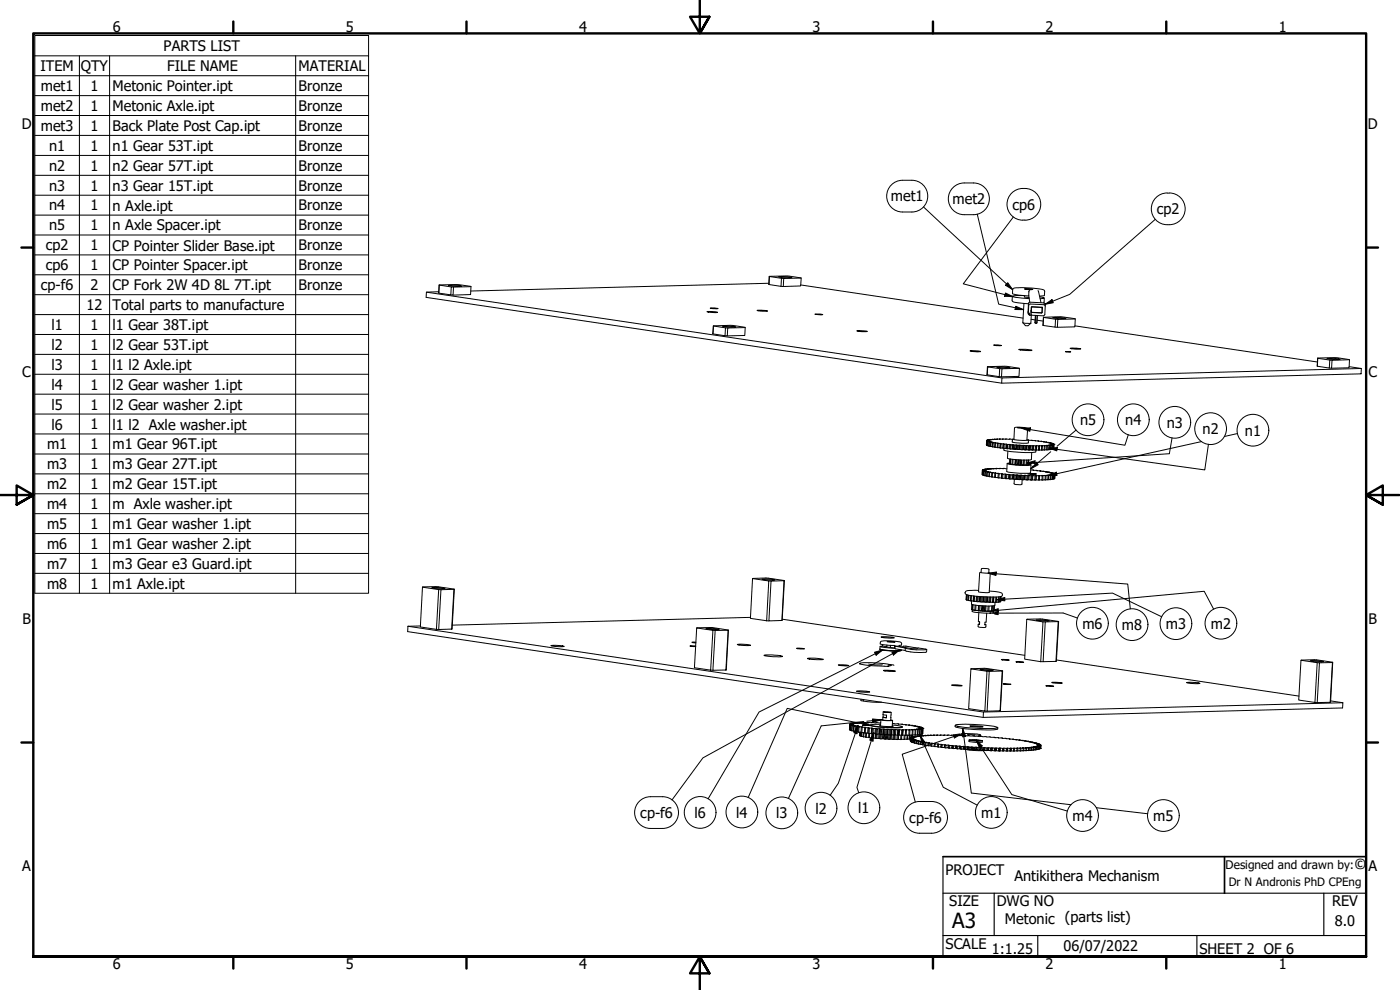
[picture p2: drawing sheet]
<svg xmlns="http://www.w3.org/2000/svg" width="420mm" height="297mm" viewBox="0 0 420 297" stroke-linecap="round" stroke-linejoin="round" font-family="sans-serif">
<!-- layer: Visible (ANSI) -->
<g fill="none" stroke="#000" stroke-width=".3">
<path d="M128 87.7l172.7 25.7M131.7 87.5l-3.7 .2-.1 1.5 172.7 25.8M131.8 85.5h.1M134.6 85.6h2.8l1.2 .3h-2.9zM135.4 86.1l-3.6-.6-.1 2.5 .1-2.5a27.4 27.4 0 0 1 9.6 .5l-.2 2.4-5.2 .1M136.1 86.1h-.7l-.1 2.4-3.6-.5M141.4 86l-5.3 .1-.1 2.4h-.7M212.2 93.5l3.1 .2-.9 .1zM213.1 92.4l2.4 .2zM214.1 97.8h.1M216.9 97.9h2l2 .2-2.1 .1zM217.7 98.4l-3.6-.6-.1 2.4 .1-2.4a25.1 25.1 0 0 1 9.5 .5l-.1 2.4-5.2 .1"/>
<path d="M218.4 98.4h-.7l-.1 2.3-3.6-.5M223.6 98.3l-5.2 .1-.1 2.4-.7-.1M227.2 93.1l3.2 .2-1.6 .1zM230.8 85l-89.5 2.3M230.8 82.9l.1 .1M233.6 83h2.9l1.2 .3h-2.9zM234.5 83.5l-3.6-.5-.1 2.4v-2.5a27.8 27.8 0 0 1 9.7 .5l-.2 2.4-5.2 .2M235.2 83.6l-.7-.1-.1 2.4-3.6-.5M240.3 85.5l66.7 9.9M240.5 83.4l-5.3 .2-.1 2.4-.7-.1M244.6 94.3l2.3 .1zM257.1 99.3l3.2 .1-1.6 .1z"/>
<path d="M303.8 88.9v1.4a7.7 7.7 0 0 0 4 .8h.9M307 96.8l.8 .9h.7l.9-.7M307.2 88.7l-3.4 .2 1 .3 4.1 .4M307.3 91l-.3 5.8 2.4 .2M307.4 88.7l.1 .4 1.3 .2M307.6 86.7l2.3 .2zM308.7 88.8l-4.7-.6v-1.5a13.5 13.5 0 0 1 6.5-.2l2.4 .4 .6 .3-.1 1.4-1.4 .2M308.7 88.6h.1M308.7 88.6l.3 2.1M309 87.2l-.2 .2-.1 1.2M309 94.5l-.1-.4 .3-.2 .3 .3-.1 .3M309 94.5h.4"/>
<path d="M309.1 94.6l-.5-.5 .3-2.8 4.7 .3v2.8l-.2 .2h-4M309.1 90.7l-.4 .3-.1 3.2M309.1 90.7l4.1 .2M309.5 93.2h.1M309.5 95.8l1.1 .2M309.5 93.1v.4M309.5 94.6l-.1 2.4M309.5 92.1l3.3 .1-.1 1.7-3.2-.2zM309.6 92.1l3.1 .2v1.4l-.2 .1-2.8-.1-.2-.2zM310.7 94.6l-.1 2.2 .2 .2M310.8 97h.3M310.8 94.6v2.4"/>
<path d="M311.2 96.1l1.9 .2M311.3 94.6l-.2 2.4zM311.5 87.2l.9 3.6M312 89.1l1.4 .3-1.2 .2M312.7 92.2l.1 .2M312.8 92.2v.1M313.1 95.2h.1M313.2 90.9l.3 .1 .2 .8M313.4 89.4l-.2 1.5M315.9 95.3l1.3-.1 2.7 .3-2.1 .1zM316.8 95.8l-3.6-.6-.1 2.4v-2.4a27.4 27.4 0 0 1 9.6 .5l-.1 2.4-5.3 .1M317.5 95.8h-.7l-.1 2.4-3.6-.6"/>
<path d="M322.6 97.8l72.8 10.8M322.7 95.7l-5.2 .1-.2 2.4h-.6M291.1 105.3l3.2 .1-.9 .2zM296.3 110l.1 .1M298.2 103.5l2.4 .2zM299.1 110.1h2.1l1.9 .3h-2.8zM300 110.6l-3.6-.5-.1 2.4v-2.5a27.8 27.8 0 0 1 9.6 .5l-.1 2.4-5.2 .2M300.7 110.6h-.7l-.1 2.4-3.6-.5M300.7 113.4l107.9-2.8-.1 1.6-107.9 2.8zM305.7 104.9l2.1-.1 1.9 .3h-2.1zM305.9 110.5l-5.2 .1-.1 2.5-.7-.1M319.7 105.5l1.7 .1z"/>
<path d="M321.1 104.5l3.3 .2-1.6 .1zM395.4 107.4l.1 .1M398.2 107.6l2.1-.1 1.9 .3-1.3 .1zM399.1 108l-3.6-.5-.1 2.4v-2.5a27.4 27.4 0 0 1 9.6 .5l-.1 2.4-5.3 .2M399.8 108.1l-.7-.1-.2 2.4-3.5-.5M404.9 110l3.7 .6M405 107.9l-5.2 .2-.2 2.4-.7-.1M296 133.5h.1M296.1 133.5h.1M296.1 132.2v.1M296.2 133.6l.1-1.2h.7h-.5l-.1 1.3M296.2 132.2h.6h-.7"/>
<path d="M296.2 133.6l.2 .1M296.2 132.1h.1M296.2 132.1h.8h-.6M296.2 132.4h.1M296.4 133.7l.1 .1M296.4 132h.1M296.5 132.4v.1M296.5 133.8h.3M296.8 132.2h.1M296.8 132.2h-.7l-.1 1.3M296.8 132.4h.1M296.8 132.3h-.7v1.2"/>
<path d="M296.8 132.4h-.6v1.2M296.8 132.6h.1M296.9 133.9v-1.3h.7l-.3 .1-.1 1.3h.2M296.9 133.9h.4M297.2 131.9h.4l-1.1 .1M297.3 132.6h-.5l.1 1.3M297.3 132.5h-.8v1.3M297.3 132.7h.1M297.4 134h.4M297.9 132.8h.2M298 134.1h.5M298.2 132.8h-.3l-.1 1.3h.2"/>
<path d="M298.2 132.7h-.8v1.3M298.4 131.8l.3 .1h-1.5M298.4 131.8h1h-.2M298.6 132.9l.1 .1M298.7 134.2h.6M298.7 132.9h.2h-.3l-.1 1.3h.2M298.7 132.8h-.6l-.1 1.3M299.2 131.7l.8 .1M299.3 133h.3M299.4 133h.2M299.4 133h-.7v1.2M299.5 134.3l.6 .1 .1-1.4 .2 .1h-.2l-.1 1.3"/>
<path d="M299.6 133h-.3v1.3h.2M300 131.8h.2zM300 131.7h1.9M300.1 134.4h.1M300.1 134.4h.3M300.2 133h-.6l-.1 1.3M300.2 133.1l.2 .1M300.4 134.4h.5l.1-1.2h.2l-.1 1.3h.2M300.9 134.4h.2M301 133.2h-.6v1.2M301.2 133.3h.2M301.3 134.5v.5a29 29 0 0 0 9.6 .6v-.5"/>
<path d="M301.9 131.7l2.2 .1M301.9 134.5l.1 .1M301.9 131.7v.1M301.9 133.3h-.5l-.1 1.2M302 134.6h.3M302.1 133.3l-.1 1.3M302.1 133.3l.3 .1M302.2 133.3h-.3v1.2h-.6M302.2 133.3l-.2 1.3M302.3 139.1l-.2 2.4 4.1 .5 3.1-.2 .1-2.3M302.5 135.4l-.2 2.1 4.1 .5 3.1-.1 .1-2.1M302.9 133.3l-.5 .1-.1 1.2"/>
<path d="M302.9 131.8h.1M303 138.9l-.7 .2a18.1 18.1 0 0 0 7.1 .3l-.7-.2M303 139.1l.1-1.4v1.4M303 139.1h.1M303.1 133.4v1.2M303.1 134.7h.3M303.1 133.4l-.2-.1-.1 1.3M303.1 133.4h.1M303.2 133.4l-.1 1.3-.8-.1M303.2 133.4l.2 .1M303.2 137.7l.1 1.5M303.3 139.2l.4 .1"/>
<path d="M303.4 137.8l-.1 1.4M303.8 134.7h.3v-1.3h-.2l-.1 1.3h-.4M303.8 137.8l-.1 1.5h.3M303.9 133.4l-.5 .1v1.2M304 137.9v1.4h.6M304.1 133.4v1.3M304.2 134.8h.3M304.2 133.5h.3M304.3 131.8l-.5 .2v.6l2.8 .4 2-.1 .1-.7-.5-.2M304.5 128.3l.7-.1a4.8 4.8 0 0 1 3.2 .4l-.2 3.5h-2.7l-1.2-.2zM304.7 137.9v1.5M304.7 139.4l.3 .1"/>
<path d="M304.8 137.9l-.1 1.5zM304.8 134.8h.3v-1.3h-.2l-.1 1.3h-.3M304.9 133.5h-.4v1.3M305.1 138l-.1 1.5 .4-.1M305.1 133.5l.3 .1-.1 1.3-.2-.1M305.3 128.3l2.3 .1zM305.3 134.9h.3M305.4 133.6h.2M305.5 138l-.1 1.4h.2l.1-1.4M305.9 134.8l.2 .1 .1-1.3-.3-.1v1.3l-.3 .1M305.9 139.5h.3M305.9 138v1.5l-.3-.1"/>
<path d="M305.9 133.5l-.3 .1v1.3M306.2 133.6h.3l-.1 1.3h-.3M306.2 138l.1 1.5M306.4 138l-.1 1.5h.2l.1-1.5M306.4 134.9h.3M306.5 133.6l.2 .1M306.9 134.9h.3l.1-1.3h-.3l-.1 1.3h-.2M307 133.6l-.3 .1v1.2M307.1 138l-.1 1.6-.5-.1M307.3 133.6l.3 .1-.1 1.3-.3-.1M307.3 138v1.6h-.3M307.4 138l-.1 1.5"/>
<path d="M307.5 135h.3M307.6 133.7h.2M307.9 134.9h.3l.1-1.2h-.3l-.2 1.3M308 138l-.1 1.6-.6-.1M308 133.7h-.2v1.3M308.2 138l-.1 1.6h-.2M308.3 133.7l.4 .1-.1 1.2-.4-.1M308.4 132h.1M308.4 132l1.4 .1M308.6 138l-.1 1.5h-.4M308.6 135h.3M308.7 138l-.2 1.5"/>
<path d="M308.7 133.8h.2M308.7 138l-.1 1.4M308.9 135h.1M309 133.7h.3l-.1 1.3-.3-.1M309 133.7l-.1 1.3M309.3 133.7l.5 .1-.1 1.2h-.5M309.7 135h.3M309.8 132.1l1 .1M309.8 133.8h.2v1.2M309.8 132.2h.1M310 135h.2v-1.3h-.2l-.1 1.3M310.2 133.7l.6 .1-.1 1.3-.5-.1"/>
<path d="M310.7 135.1h.2M310.8 132.2l1.8 .2M310.8 133.8h.2M310.8 132.2v.1M310.9 135l.2-1.3h-.2v1.4M311.1 133.7l.6 .1v1.3l-.6-.1M311.7 133.8h.3M311.9 135l.1-1.3h-.2l.2 .1-.1 1.3h-.2M312 133.7l.6 .1-.1 1.3-.5-.1M312.6 132.5h-.2h1M312.8 133.8l-.2-.1 .2 .1v1.3h-.3M312.8 133.7l.6 .1v1.2h-.6"/>
<path d="M312.8 133.8h-.2M313.4 132.6h-.3l1.1 .1M313.4 133.8h.2M313.6 134.9l.5 .1 .1-1.3h-.9l.3 .1v1.2h-.2M314.1 133.6l.7 .1-.1 1.2h-.4M314.1 135h.2M314.2 132.7h-.4h1M314.3 133.7l-.3-.1 .3 .1v1.3M314.8 132.8h-.4l.9 .1M314.8 133.7h.2M314.9 134.9h.4v-1.3h-.8l.5 .1-.3 1.2M315 133.5l.5 .1-.2 1.3"/>
<path d="M315 133.5h.8l-.1 1.3h-.3M315.3 133l-.4-.1 1.2 .2M315.5 133.6h-.2M315.8 134.7l.2 .1 .1-1.3h-.8h.5l-.1 1.3M315.8 133.5h.1M316.1 133.2l-.6-.1 .7 .1M316.1 134.6l.1-1.2h-.7l.6 .1-.1 1.3M316.1 133.5h.1M316.2 134.6l.1-1.3h-.7l.7 .1-.1 1.2M316.2 134.6v.1M316.2 133.3l-.6-.1 .7 .1M316.2 133.4h.1"/>
<path d="M316.2 133.2h.1M316.3 133.3h.1M294.8 141.1h.1M294.9 141h.9h-.8M294.9 141.1h.8h-.9v1.3M294.9 142.4v-1.3l.9 .1h-.9v1.3M294.9 141h.1M294.9 141.2l.1 .1M295.2 141.3l.1 .1M295.3 140.8h1.2h-.8M295.3 140.9h.8h-1.1M295.5 142.6h-.3l.1-1.2 1 .1h-.7l.1 1.3"/>
<path d="M295.6 141.5h.1M295.7 141.1h.1M295.8 140.7h1.2h-.6M295.9 141.3h-.7v1.3M295.9 141.3h-.9l-.1 1.2h.2M296.1 142.8h-.4v-1.3h1.1l-.6 .1-.1 1.3h.1M296.2 141.6h.1M296.4 140.7h1.2h-.5M296.8 141.7l.2 .1M297.1 140.6l1.3 .1h-.5M297.2 141.7h.2h-.6v1.3h.2M297.2 141.7l-.9-.1-.1 1.3h.6"/>
<path d="M297.6 141.8h.5h-.5v1.3l.2 .1M297.9 141.8h-.9v1.2h.6M297.9 140.6l1.3 .1-.3-.1M298.6 142h.2M298.7 142l.2-.1-.3 .1-.1 1.2 .2 .1M298.7 141.9h-.8l-.1 1.3h.7M298.7 143.3h.8M298.9 140.5l1.3 .1h-.3M299.6 142l.2 .1-1-.1-.1 1.3M299.8 142.1h-.2l-.1 1.3h.3M299.9 140.5l1.2 .1M300.6 142.1h-.8v1.3h.7"/>
<path d="M300.6 143.4v-1.3h.3l-.2 .1-.1 1.3h.3M300.7 142.2l.3 .1M301.1 140.5l1.1 .2M301.6 142.2l-.6 .1-.1 1.2h.7M301.8 143.6h.3M301.9 142.4l-.3-.2v1.3h.2M301.9 142.4l-.1 1.2M301.9 142.3l-.1 1.3M301.9 142.4h.3M302.7 142.4h.4l-.1 1.3-.3-.1zM302.7 142.4h-.5l-.1 1.2h.6M303 142.4l-.1 1.2"/>
<path d="M303 143.7h.4M303.1 142.4l.3 .1M303.9 142.4l-.5 .1v1.2h.4M304.2 142.4h-.3l-.1 1.3h.3l.1-1.3 .2 .1M304.3 143.8h.3M304.4 142.5l-.1 1.3-.2-.1M304.4 142.5l.3 .1M304.4 143.8l-.1 1.3a2.08 2.08 0 0 0 1.9 .3l.5-.2v-1.3M304.9 143.8h.5M305.1 142.5l-.4 .1-.1 1.2 .4-.1M305.4 142.5h-.3l-.1 1.2 .3 .1 .1-1.3 .2 .1M305.6 143.9h.3"/>
<path d="M305.6 142.6v1.3l-.3-.1M305.6 142.6h.4M306.1 143.9h.4M306.2 142.6h-.2l-.1 1.3 .3-.1M306.5 142.6h-.3v1.2h.3v-1.2l.5 .1M306.9 144h.3M307 142.7l-.1 1.3-.4-.2M307 142.7h.3M307.4 142.6l-.1 .1-.1 1.3 .1-.1M307.7 142.6h-.3l-.1 1.3h.3l.1-1.3 .5 .1M308.1 144h.3M308.2 142.7l-.1 1.3-.5-.1"/>
<path d="M308.2 142.7h.3M308.9 142.6l-.4 .1-.1 1.3 .2-1.3M309.2 142.1l-.7 .1 1.7 .1-.2 .1M309.2 142.2l.6 .1M309.2 142.1l.2 .1zM309.2 142.2h.1M309.3 141h.8M309.4 144h.3M309.5 142.8l-.6-.2-.1 1.3h-.3M309.5 142.8l-.1 1.2-.6-.1M309.5 142.8h.3M309.7 142.7v1.3"/>
<path d="M309.7 142.7h.3M309.8 142.7l-.1 1.3M310 142.2l.6 .1M310 142.2l-.6-.1 1.2 .1M310 142.3h-.2M310.1 142.3v.1M310.1 142.1l1 .1-.5 .1M310.1 142.1h-.2l.7 .2M310.1 141l1.2 .2M310.1 141v.1M310.6 142.2v.1M310.6 142.8l-.6-.1-.1 1.3h-.2"/>
<path d="M310.6 142.8v1.2h-.7M310.6 142.8h.3M311 142.7h-.2l.1 .1v1.2h-.3M311.3 141.3l-.2-.1 1.3 .1M311.7 142.8l-.7-.1-.1 1.3M311.7 142.8v1.2h-.8M311.7 142.8h.3v1.2h-.3M312 142.7l.8 .1M312.3 141.4l-.3-.1 3 .4M312.8 142.8l-.1 1.2h-.7M312.8 142.8h.2M312.8 142.7l-.2-.1 .4 .2v1.2h-.3"/>
<path d="M312.8 142.6l.9 .1M313.6 142.7l-.2-.1 .5 .1v1.3h-.3M313.6 142.6l.9 .1M313.7 142.7l-.1 1.3h-.6M313.7 142.7h.2M314.3 142.6l.4 .1-.1 1.3h-.1M314.3 142.6h.9M314.5 142.7v1.3l-.6-.1M314.5 142.7h.2M315 141.8l-.7-.1 1.3 .1M315.2 142.6l-.1 1.3h-.4M315.2 142.6h.2"/>
<path d="M315.3 142.5l.6 .1-.2 1.2M315.3 142.4l.9 .1M315.6 142.4l.7 .1-.2 1.2M315.6 141.9l-.7-.1 1.2 .1M315.6 142.4h.9M315.7 142.3h.9M315.7 142.3l.8 .1-.1 1.3M315.8 142.6l-1.1-.1 .7 .1-.1 1.3h-.2M315.8 142.6l-.1 1.2h-.4M315.8 142.6h.1M316 142l-.7-.1 1.1 .2M316.2 142.5l-.1 1.2h-.3"/>
<path d="M316.2 142.5h.1M316.4 142.1h-.8h.9M316.5 142.4l-.1 1.3h-.2M316.5 142.4h.1M316.5 142.1l.1 .1M316.6 142.3l-.9-.2 .9 .2M316.6 142.3l-.2 1.3M316.6 142.3h.1M316.6 142.3l-.1 1.3M126.8 176.2a27 27 0 0 1 9.6 .6l-.8 12M126.8 176.2l4.9 .7-.7 11.9-4.8-.7zM129.6 176.3h2.8l1.2 .3h-2.9z"/>
<path d="M131.7 176.9h.6M132.3 176.9l3.9-.1-.6 12-3.9 .1zM136.4 176.8h-.2M225.8 173.6l4.9 .7-.6 12-4.9-.8zM225.8 173.6a27 27 0 0 1 9.6 .6l-.7 12M228.6 173.8h2.9l1.1 .2h-2.8zM230.7 174.3l.7 .1M231.4 174.4l3.9-.2-.6 12-3.9 .1zM235.4 174.2h-.1M290 179.9l.1-1.5v1.6M290.2 178.5l-.1 1.5M290.3 178.5l-.1 1.6h.4"/>
<path d="M290.7 178.6l-.1 1.6M290.8 178.6l-.1 1.6h.6M291.3 178.7v1.6h.2M291.5 178.7v1.6h.6M292.1 178.8v1.6M292.2 178.8l-.1 1.6 .3 .1M292.5 178.8l-.1 1.7h.5M293 178.9l-.1 1.6h.3M293.2 178.9v1.6l.1-1.6M293.6 179l-.1 1.5h.4M293.7 177.2a8.3 8.3 0 0 0-3.9 .2l-.1 .7a14.2 14.2 0 0 0 6.5 1 8.3 8.3 0 0 0 4.6-.3l-.1-.8a8.5 8.5 0 0 0-3.8-.7M294 179l-.1 1.5h.3l.1-1.5"/>
<path d="M294.4 171.7l-.4 .2-.3 5.7 2.2 .2 1-.1 .3-5.6-.4-.2M294.4 171.8l2.4 .1M294.4 171.8l.1-1a1.87 1.87 0 0 1 1.9-.2l.4 .3v1M294.5 179l-.1 1.6-.2-.1M294.8 179.1l-.1 1.5h.3M295.1 179.1l-.1 1.5h.3l.1-1.5M295.7 179.1l-.1 1.6-.3-.1M296 179.1l-.1 1.6h.2M296.2 179.1l-.1 1.6h.2l.1-1.6M296.8 179.1v1.6h-.5M297.1 179.1v1.6l.1-1.6M297.4 179.1l-.1 1.6h-.2"/>
<path d="M297.9 179.1v1.6h-.6M298.2 179.1l-.1 1.6h-.2M298.3 179.1l-.2 1.6M298.9 179.1l-.1 1.6h-.6M299.1 179.1l-.1 1.6h-.2M299.6 179.1v1.6h-.6M299.8 179.1l-.1 1.6h-.1M300.1 179.1v1.5h-.4M300.2 179l-.1 1.6M122.4 187.9l-.1 1.6 172.8 25.8 107.8-2.9 .1-1.6-107.9 2.8v1.7M122.4 187.9l172.7 25.7M126.2 187.8l-3.8 .1"/>
<path d="M131 188.8l.7 .1M165.3 193.7h2.8l1.2 .3h-2.8zM208.8 193.8h-1.7l1.7 .2M208.8 192.7h-1.2l1.2 .2M209.1 188.4a28.5 28.5 0 0 1 9.5 .6l-.8 12M209.1 188.4l4.9 .7-.7 12-4.9-.8zM211.8 188.6l2.1-.1 2 .3-1.4 .1zM214 189.1l.6 .1M214.6 189.2l3.9-.1-.7 11.9-3.8 .1zM218.6 189l-.1 .1M221.3 193.4h2.8l1.2 .2h-2.9zM225.2 185.2l-89.5 2.4"/>
<path d="M229.3 196.6l2.3-.1 3.3 .4-2.8 .1zM230.1 186.3h.7M234.8 185.8l72.8 10.8M239.1 194.5l2.3 .2zM242.3 197.6l1.9-.1 2.9 .3-1.9 .1zM251.6 199.5l3.2 .2zM258 199.2l.1-.2a30 30 0 0 1 9 .4M258.2 199l-.3 .1a38.9 38.9 0 0 0 8.8 .8l-.2-.1M260.7 199.2l4.1 .3M264.1 194.8l3.2 .4 3.2-.1M264.1 194.8a14.8 14.8 0 0 0 6.4 .4M264.1 194v.8"/>
<path d="M264.4 191.1h2.9l1.1 .3h-2.8zM264.9 193.8l-.7 .2 4.3 .5M264.9 193.4v.4l1.2 .3 .1-.6M266.1 194.1l1.1 .2M266.2 192.5l2.4 .1zM266.5 199.8v.1M266.7 199.5l1.6 .1M267.1 199.4l-.4 .1 .7 .2M267.1 199.4h.1M267.2 194.3l1.3 .2M267.3 193.6l-.1 .7M267.5 199.6l-1 .2"/>
<path d="M268.6 193.9l.1 .8 3 .5M268.6 193.9l5 .7h1.8M268.6 193.9l3.1 .6M269.8 194v-.3l.4-.1a.57 .57 0 0 0 .3-.7 .57 .57 0 0 0-.7-.3l-3.4-.3a1.96 1.96 0 0 0-2.2 .5v.4l.5 .2 3.8 .3v.8M270.5 195v.2M270.9 194.1l.1-.2h.9l6.2 1a17.6 17.6 0 0 1-6.4-.4M271.7 194.5v.6M278.1 194.9v.6l-.4 .2h-3.2l-2.4-.3-.4-.3M290.1 180l.1 .1M290.6 180.2h.1M291.6 180.3l-.1 .9a17.4 17.4 0 0 0 7.1 .4v-.9M291.6 182.9l.1-1.6-.1 1.6h.2"/>
<path d="M291.6 182.9h.1M291.8 182.9v.1M291.9 181.4v1.6M292.1 181.5l-.2 1.5 .7 .1M292.1 183l.5 .1M292.6 183.2h.2M292.7 181.6l-.1 1.6M292.9 181.6l-.1 1.6h.8M293 183.2h.7M293.2 180.5h.3M293.6 187.3l-.1 .6a2.67 2.67 0 0 0 2.3 .3l.1-.8M293.7 181.7v1.5"/>
<path d="M293.7 183.3h.3M293.8 183.8l-.2 2.7 .4 .1-.1 .7M293.8 181.7l-.1 1.6zM293.9 187.3h-.3l.4 .1M294 186.6l-.1 .7M294.1 181.7l-.1 1.6 .6-.1M294.2 183.3l.8 .1M294.4 180.6h.3M294.6 181.8v1.4l.2 .1 .1-1.5M295.1 183.4h1.2M295.2 181.8l-.1 1.6-.3-.1M295.5 181.8l-.1 1.6 .4-.1 .1-1.5"/>
<path d="M295.6 180.7h.3M295.7 181.8l-.1 1.5M296.1 184l-.1 2.6-.4 .1v.8l.3-.1h-.3M296.5 183.4h.3M296.5 181.8v1.6l-.7-.1M296.8 180.7h.3M296.8 181.8v1.6M297.4 183.4h-.6M297.6 181.8v1.6l-.8-.1M297.8 183.4h-.2M297.9 181.8l-.1 1.6M298 183.3l-.2 .1"/>
<path d="M298.3 181.8l-.1 1.5h-.4M298.4 181.8l-.2 2a17.4 17.4 0 0 1-6.4-.3v-.6M298.4 181.7l-.1 1.5M300.3 180.5l.1-1.5-.1 1.5h-.2M300.3 180.5h.1M300.5 197.9l2.4 .2zM304.9 198.5l2.3 .2zM308.1 185.8l4.9 .8-.7 11.9-4.8-.7zM308.1 185.8a28.7 28.7 0 0 1 9.6 .7l-.8 11.9M310.9 186h1.4l2.6 .3h-2.1zM312.3 198.5h.8M313 186.6h.7"/>
<path d="M313.7 186.6l3.9-.1-.7 11.9-3.8 .1zM317.1 198l72.7 10.9M317.7 186.5h-.1M390.4 198.1l4.9 .7-.7 12-4.8-.8zM390.4 198.1a26.7 26.7 0 0 1 9.6 .6l-.8 12M393.2 198.3l2.1-.1 1.9 .3h-2.8zM395.3 198.8l.7 .1M396 198.9l3.9-.1-.7 11.9-3.9 .1zM400 198.7l-.1 .1M213.3 201.1h.7M254.9 218.9h.1M255 217.3h.9h-.8"/>
<path d="M255 219h.1M255 217.3h.1M255 217.3l-.1 1.6M255.1 219v-1.5h1h-.8v1.6M255.1 219h.1M255.1 217.2h1h-.8M255.1 217.4v.1M255.3 219.1l.1-1.6 .9 .1-.6 .1v1.6M255.3 219.1l.3 .1M255.3 217.5h.1M255.7 219.3l.1-1.6h1.1l-.7 .1v1.6M255.7 217.7h.1"/>
<path d="M255.7 219.3h.4M255.9 217.4h.1M255.9 217.4l-.9-.1-.1 1.6M255.9 217.4h-.8l-.1 1.6M256.2 217h.6l-1.5 .1M256.2 216.9l1.2 .1-.6-.1M256.2 217.8h.1M256.2 219.4l.1-1.6 1.1 .1h-.6v1.6h.1M256.2 219.4h.6M256.8 216.9h1.3h-.5M256.8 217.9l.2 .1M256.9 219.5l.6 .1"/>
<path d="M257 207.4h2.9l1.1 .2h-2.8zM257.6 216.8l1.3 .1h-.5M257.6 218l.2 .1M257.7 219.7h.7M257.9 218h.2h-.5l-.1 1.7h.2M257.9 218h-.9l-.1 1.5M258.1 219.7l-.1 1zM258.2 219.7l-.1 1.1M258.3 219.7l-.1 1.1M258.4 209.8v.5h.7M258.4 216.8l1.4 .1h-.3M258.5 218.2h.2"/>
<path d="M258.5 219.8l.1 1.2M258.7 219.8l-.1 1.2M258.7 219.8h.7M258.7 218.2l.2-.1-.4 .1-.1 1.6h.3M258.7 218.1h-.9l-.1 1.6M259.1 210.3l2.9 .4h2.6M259.1 209.9v.4M259.1 219.8l-.1 1.3h.2M259.3 219.8l-.1 1.3M259.5 216.8l1.2 .1h-.2M259.6 218.2h-.9v1.6M259.7 219.9h.8"/>
<path d="M259.8 218.3h-.3l-.1 1.6h.3M259.8 219.9v1.3h.2M260.1 219.9l-.1 1.3M260.4 219.9l.1-1.6 .3 .1h-.2l-.1 1.6 .3 .1M260.5 218.3h-.7l-.1 1.6M260.6 216.8h1.1M260.6 218.4l.3 .1M261.2 217.5a10.8 10.8 0 0 0 5.4 .8l3 .1 1.2-.3M261.6 218.4l-.7 .1-.1 1.6M261.7 216.8h1.2M261.7 216.8v.1M262.1 218.6h-.4v1.5"/>
<path d="M262.7 218.6h-.6l-.1 1.6M262.9 216.9h.1M262.9 216.8l1.4 .1M262.9 218.6l-.1 1.6M263 218.6l.3 .1M263.8 218.6l-.5 .1-.1 1.6M264.1 218.6l.1 1.7M264.2 218.8h.4M264.2 217.7h-.1M264.3 217.6l-.3 .1 2.4 .3 1.6-.1-.2-.1M264.3 217.3h-2l-1.1 .3a30.2 30.2 0 0 0 9.6 .5l-3-.6M264.4 216l-.2 1.8"/>
<path d="M264.9 215.9l-.5 .1 1.7 .2 1.8-.1-.6-.1M265 218.7l-.4 .1-.1 1.6M265 213.6v.8l1.1 .2-.1 .8-1-.2v-.8M265 213.6l2.4 .1zM265.1 201.2l3.6 .2-1.7 .1zM265.3 218.7l.3 .1-.1 1.6M265.6 218.8h.3M266.2 218.8h-.3l-.1 1.7M266.5 218.8l.4 .1-.1 1.6M266.9 218.9h.3M267.4 215.3l-.2 .9-2.3-.2 .1-.8 1 .2M267.4 218.8l-.2 .1-.1 1.6"/>
<path d="M267.5 213.7l-.2 1.6M267.7 218.8l.4 .1v1.6M267.8 217.9l.2 .1M267.8 217.1l1.9 .1M267.9 216.1l-.1 1.9M268.1 218.9l.4 .1M268.6 218.9l-.1 1.6M268.9 218.9l.5 .1-.1 1.6M269.4 219h.3l-.1 1.6M269.7 217.2l1.1 .1M269.7 217.2v.1M270 218.9l.6 .1v1.6"/>
<path d="M270.6 219h.3M270.8 217.4h1.2M271.1 218.9l.7 .1-.1 1.6M271.8 219l.2-.1-.1 1.7h-.2M272 217.5h-.3h1.3M272 218.9l.8 .1v1.6M272.8 219h.3M273 219l-.2-.1 .3 .1-.1 1.6h-.2M273 218.9l.8 .1-.1 1.6M273 217.6h-.3l1.3 .1M273.8 218.9h-.2l.4 .1-.1 1.6h-.2M273.8 218.9l.9 .1-.1 1.5"/>
<path d="M274 217.7h-.4l1.2 .1M274 219h-.2M274.8 217.9l-.5-.1 1.2 .2M274.9 218.9l-.2 .1M275.4 218.9h.2M275.5 218h-.6l1.2 .1M276.1 218.2l-.7-.1 1.2 .1M276.1 218.5h.1M276.1 218.8h-.1M276.6 218.3l-.8-.1 1.1 .1M276.6 218.7l-.1 .1M276.9 218.4l-.9-.1 1 .2"/>
<path d="M276.9 218.6l-.1 .1M277 218.6h.1M277 218.6l-.9-.2 .9 .2-.1 1.5M285.6 205.6l3.2 .1zM286.7 217.6l-.1 .4a36.1 36.1 0 0 0 12.8 .7l.1-.4M286.7 217.5a42.2 42.2 0 0 1 12.6 .7l.1 .1a40.6 40.6 0 0 1-12.7-.6zM291.1 217.8l3.9 .2h-3.2zM291.4 200.7a26.8 26.8 0 0 1 9.5 .6l-.8 12M291.4 200.7l4.8 .7-.6 11.9-4.9-.7zM294.1 200.9h2.9l1.1 .2h-2.8zM295.6 213.3l.6 .1M296.2 201.4l.7 .1"/>
<path d="M296.9 201.5l3.9-.2-.7 12-3.9 .1zM300.9 201.3h-.1M301 205.2l2.4 .1zM313.9 205.7l2.3 .2zM315.6 204.8l3.2 .1-.9 .1zM356.1 204.8h2.8l1.2 .2h-2.8zM394.6 210.8h.7M399.3 210.3l3.7 .5M258 220.7h.1M258.1 220.8h.1M258.2 220.8h.3M258.6 221h.4"/>
<path d="M259.2 221.1h.6M260 221.2h.7M260.7 220v1.3h.2M260.9 221.3h.8M261 220l-.1 1.3M261.5 220l.1-1.6 .2 .1-.1 1.7M261.7 220l-.9 .1M261.7 220.2h.3M261.7 220.1v.1M261.7 220.2l-.1 1.1M261.8 220.2l-.1 1.2 .3 .1M262 221.5h.8"/>
<path d="M262 220.2h.9M262.1 220.2l-.1 1.3M262.6 220.1l.1-1.5h.3l-.1 1.6M262.7 220.2l-.1 1.3M262.8 221.5l.1 .1M262.9 220.2l.3 .1M262.9 221.6h.3M262.9 220.2v1.4M262.9 220.2l-.1 1.3M263.2 221.6h.9M263.2 220.3h1M263.2 220.3v1.3"/>
<path d="M263.7 220.2l.1-1.6h.3l-.1 1.6M263.8 220.2l-.1 1.4M264.1 220.3l-.1 1.3M264.1 221.6l.3 .1M264.2 220.3l.3 .1M264.2 220.3l-.1 1.3M264.4 221.7h1M264.5 220.4h1M264.5 220.4l-.1 1.3M264.9 220.3l.1-1.6h.3l-.2 2.9M264.9 220.3l-.1 1.3M265.4 221.7l.3 .1"/>
<path d="M265.5 220.4l-.1 1.3M265.5 220.4l.3 .1M265.7 221.8h1M265.8 220.5h1M265.8 220.5l-.1 1.3M266.4 220.4l.1-1.6h-.3l-.2 2.9M266.4 220.4l-.1 1.3M266.7 221.8h.3M266.7 220.5v1.3M266.8 220.5h.3M267 221.8l1 .1M267.1 220.5h1"/>
<path d="M267.1 220.5l-.1 1.3M267.3 220.5l-.1 1.3M267.3 220.4l.1-1.6h.3l-.1 1.7M267.5 220.5v1.3M268 221.9h.3M268.1 220.5h.3M268.1 220.5l-.1 1.4M268.3 221.9h.9M268.4 220.5l.9 .1M268.4 220.5l-.1 1.4M268.6 220.5v1.3M268.8 220.5l.1-1.6h-.3l-.2 1.6"/>
<path d="M269.2 220.6v1.3M269.3 220.6h.3M269.5 221.8l.8 .1M269.5 220.6v1.3h-.3M269.6 220.6h.1M269.7 220.5l.9 .1M269.7 220.5l-.1 1.3M269.9 220.5l.1-1.6h-.3l-.1 1.7M270.4 220.6l-.1 1.3M270.6 221.8l.7 .1M270.6 220.6v1.3h-.3M270.8 220.5l.9 .1"/>
<path d="M270.9 220.5l.2-1.6h-.3l.1 .1-.1 1.6h-.2M271.4 220.6l-.1 1.3M271.5 221.8h.7M271.6 220.6l-.1 1.3h-.2M271.9 220.5l.9 .1M272.2 220.5v1.3M272.3 221.7l.5 .1M272.4 220.6l-.1 1.2h-.1M272.9 220.6l-.1 1.2M273 221.7h.2M273.2 222.4h.1M273.2 221.4h.1"/>
<path d="M273.3 221.4h.9h-.9M273.3 221.5v.1M273.3 222.5h.2M273.3 221.3h.1M273.3 222.4v.1M273.3 221.6v.1M273.4 220.5l-.1 .8M273.4 221.2h1.1h-.8M273.5 220.6l-.1 .7h.9h-1M273.5 222.6h.2M273.5 221.8h.1M273.7 220.6v.5v-.5"/>
<path d="M273.7 221.1h.1M273.7 220.6l-.1 .6M273.7 221.1h1h-.7M273.7 220.6l-.7-.1-.2 1.3M273.7 221.9h.1M273.8 222.7v-.8l1.1 .1h-.8l.1 .8M273.8 222.7h.2M273.9 220.5h.7M274 221.1h1.1h-.7M274.1 222l.1 .1M274.1 221.6l-.8-.1-.1 .9M274.2 221.7l-.9-.1v.8"/>
<path d="M274.2 221.6h-.9l-.1 .8M274.2 221.5l-1-.1v.8M274.2 222.8l.2 .1M274.3 221.8h.1M274.3 221.8l-1-.1v.8M274.3 221.8h-.8v.8M274.4 221h1.1h-.7M274.5 221.9h-.8l.1 .8M274.5 221.9l-.9-.1-.1 .8M274.5 222.2h.1M274.6 223h.4M274.8 220.5h.5"/>
<path d="M274.8 220.9h1.3h-.7M275 222.3h.1M275.1 223.1v-.8l1.1 .1h-.7v.8l.2 .1M275.1 223.1h.4M275.1 222.2h-.6l.1 .8M275.1 222.1h-.9v.7M275.3 220.5l.1-1.6-1.1-.1 .6 .1-.1 1.6h-.2M275.4 220.8h1.2h-.6M275.5 222.3h-.5l.1 .8M275.5 222.2h-.9v.8M275.5 222.4h.2M275.7 223.3h.4"/>
<path d="M275.9 220.4l.1-1.6h-.9h-.2l.7 .1-.3 1.6M276 220.8h1.3h-.6M276.1 220.3l.3 .1M276.2 222.5l.2 .1M276.3 223.4h.6M276.4 220.4l.1-1.6-1.1-.1 .7 .1v1.6h-.6M276.6 222.5h-.4l-.1 .8 .2 .1M276.6 222.5l-.9-.1v.9M276.7 220.7l1.3 .1-.5-.1M276.7 220.2l.1-1.5-1-.1 .8 .1-.2 1.7M276.8 220.2h.1M276.9 220.2l.1-1.6h-1h.9l-.1 1.6h-.3"/>
<path d="M276.9 222.7h.2M276.9 220.1v.1M277 223.5l.1-.8h1.1l-.5 .1-.1 .8h.2M277 223.5h.6M277.3 222.7h.2h-.6v.8h.1M277.3 222.6h-.9l-.1 .8M277.5 220.7h1.3h-.5M277.7 222.8h.2M277.8 223.6h.7M278.3 220.6l1.3 .1h-.4M278.5 223h.3M278.7 223.8h.7"/>
<path d="M278.8 222.9h.2l-.5 .1v.7l.2 .1M278.8 222.9l-.9-.1-.1 .8M279.2 220.6l1.3 .1-.4-.1M279.4 223.1l.4-.1-.4 .1v.7l.2 .1M279.6 223h-.8l-.1 .8M279.6 223.9h.8M280.1 220.5l1.3 .1h-.3M280.4 223.2h.2M280.5 223.2l.2-.1-.3 .1-.1 .8h.3M280.5 223.1h-.8l-.1 .8M280.6 224h.8M281.1 220.5l1.3 .1h-.2"/>
<path d="M281.4 223.3h.3h-.3l-.1 .8h.3M281.4 223.2h-.8v.8M281.4 223.3h.3M281.6 224.1h.8v-.8l.3 .1h-.2l-.1 .8 .3 .1M282.2 220.5l1.3 .1h-.2M282.4 224.1h.1M282.4 223.3h-.7l-.1 .8M282.5 223.4l.2 .1M282.7 224.3h.7l.1-.8h.3l-.3 .9h.3M283.3 220.5l1.1 .1M283.4 224.3h.1M283.5 223.5h-.8v.8"/>
<path d="M283.6 223.5l.3 .1M283.8 224.4h.7l.1-.9 .2 .1-.1 .9h.3M284.4 220.5l1.2 .1M284.5 224.4h.2M284.6 223.5l-.7 .1-.1 .8M284.7 223.7h.3M285 224.5h.6l.1-.8h.3l-.1 .8M285.6 220.6l7.5 .2 6.6 .5M285.6 220.6v.1M285.6 224.5h.3M285.7 223.7h-.7v.8M285.9 224.6h.3"/>
<path d="M286.2 223.8h-.3v.7M286.8 224.6h.3M286.8 220.6v.1M286.8 223.8h-.6v.8M287.1 223.8h-.3v.8h-.6M287.1 223.8v.8zM287.1 224.6l.3 .1M287.1 223.9h.3M288 224.6l.2 .1 .1-.8-.3-.1v.8l-.6 .1M288 220.7h.1M288 223.8l-.6 .1v.8M288.3 223.9l-.1 .8"/>
<path d="M288.3 224.8h.3M288.4 224h.3M288.6 220.2h4.6l.9 .2 .2 .2M288.6 220.2l1 .5M288.6 220.2v.5M289.1 224.7l.3 .1 .1-.8-.3-.1-.1 .8-.5 .1M289.2 223.9l-.5 .1-.1 .8M289.5 224l.1 .1v.8l-.2-.1M289.6 224.9h.3M289.6 224.1h.3M289.9 224.9l2.1 .3h3.7M290.3 224.8l.3 .1 .1-.8-.3-.1-.1 .8-.4 .1"/>
<path d="M290.4 224l-.5 .1v.8M290.7 224.1h.2v.8h-.3M290.7 220.8l-.3-.4 2.3 .1-.4 .3M290.8 222l.2 .5 1.8 .2h1.8l.2-.4M290.8 222.1l1.2-.2 2.8 .3-1.1 .2zM290.9 224.9h.3M290.9 224.1l.3 .1M291.5 224.9h.3l.1-.8h-.3l-.1 .8h-.3M291.6 224.1l-.4 .1v.7M291.9 224.1l.3 .1-.1 .8-.3-.1M292.1 225h.3M292.2 224.2h.3"/>
<path d="M292.3 220.8h.1M292.4 222l.8 .1M292.4 222l-.8 .1 2.4 .1-.8-.1M292.4 222v.2M292.8 225h.3v-.8h-.3v.8h-.4M292.8 224.2h-.3l-.1 .8M293.1 224.2l.4 .1-.1 .8-.3-.1M293.2 222.1v.2M293.4 225.1h.4M293.5 224.3h.3M294 225l.3 .1v-.8l-.3-.1v.8l-.2 .1M294 224.2l-.2 .1v.8"/>
<path d="M294.3 220.6l-.6 .2v.2M294.3 224.3l.4 .1v.8l-.4-.1M294.3 220.6v.3M294.7 225.2h.3M294.7 224.4h.4M295.2 225.1h.3l.1-.8h-.4v.8l-.2 .1M295.2 224.3l-.1 .1-.1 .8M295.6 224.3l.4 .1v.8l-.5-.1M296 225.2h.3M296 224.4h.3M296.4 225.2h.3l.1-.8h-.3l-.2 .8M296.5 224.4l-.2 .8"/>
<path d="M296.8 224.4h.5l-.1 .8h-.5M297.2 225.2l.3 .1M297.3 224.4l.3 .1M297.6 224.4h.3v.8l-.4 .1zM297.6 224.4v.8M297.9 224.4l.6 .1-.1 .8-.5-.1M298.4 225.3h.3M298.5 221.3h.1M298.5 224.5h.3M298.8 225.2h.2l.1-.8-.3 .1-.1 .8M298.8 225.2l-.1 .1M298.8 224.5v.7"/>
<path d="M299.1 224.4l.6 .1v.8l-.7-.1M299.7 221.3l1.2 .1M299.7 221.3v.1M299.7 225.3h.3M299.7 224.5h.3v.8M300 225.2h.2v-.8h-.2v.9M300 225.3h.1M300.2 224.4l.7 .2v.7l-.7-.1M300.9 221.5l1.1 .1M300.9 224.6h.3M301.2 225.2l.1-.7h-.2v.9l-.2-.1M301.3 224.5l.7 .1v.8l-.7-.2"/>
<path d="M302 221.6l1.1 .1M302 224.6h.3M302.3 225.3l.1-.8h-.3l.2 .1v.8h-.3M302.4 224.5l.7 .1v.8l-.7-.1M303.1 221.8l-.2-.1 1.3 .1M303.1 224.6h.3M303.4 225.3v-.8h-.2l.2 .1v.8h-.3M303.4 224.5l.8 .1v.8l-.8-.1M304.2 221.9h-.3h1.3M304.2 224.6h.3M304.4 225.3h.8v-.7l-1-.1 .3 .1-.1 .8h-.2M305.2 222h-.3h1.3"/>
<path d="M305.2 224.6h.3M305.4 224.5l-.3-.1 .4 .2-.1 .7h-.2M305.4 224.4l.8 .1v.8l-.8-.1M306.2 222.1h-.4l1.3 .1M306.2 224.5h.2M306.2 224.5l-.2-.1 .4 .1v.8h-.2M306.2 224.4l.9 .1-.1 .8-.6-.1M307.1 222.2h-.5l1.3 .1M307.1 224.5h.2M307.3 225.2h.6v-.7l-1.1-.1 .5 .1v.8h-.3M307.8 224.4h-.2h.5v.8h-.2M307.8 224.4h.9v.8h-.6"/>
<path d="M307.9 222.4l-.5-.1 1.3 .1M308.1 224.4l-.2 .1M308.7 222.5l-.6-.1 1.9 .3M308.7 224.4h.2M308.9 225.1l.5 .1v-.8l-1.1-.1 .6 .1v.8h-.2M309.4 224.4h.2M309.5 225.1h.5v-.8h-1l.6 .1-.1 .8h-.1M310 222.8l-.6-.1 1.2 .1M310.2 225h.4v-.8h-1.1l.7 .1v.8h-.2M310.2 224.3h-.2M310.6 222.9l-.7-.1 1.2 .2M310.6 224.2h.2"/>
<path d="M310.7 224.9h.4v-.8h-1.1l.8 .1-.2 .8M311.1 223h-.7l1.1 .1M311.1 224.1h.1M311.2 223.9l.8 .1-.1 .7M311.2 223.8l.9 .1v.8h-.2M311.2 224.9h.3v-.8h-1h.7l-.1 .8M311.4 223.6h.1M311.4 223.7l.9 .1v.8M311.4 223.6l1 .1-.1 .8M311.5 223.2l-.7-.1 1.1 .1M311.5 224.1h.1M311.6 224.8h.2l.1-.8h-1l.7 .1-.1 .8"/>
<path d="M311.9 223.3l-.8-.1 1 .1M311.9 224.7l-.1 .1M311.9 224h.1M312.1 224.6l.2-.8h-1h.9l-.1 .9M312.1 223.4l-.8-.1 1 .1M312.2 223.8l-.1 .1M312.3 224.6h.1M312.3 223.4v.1M312.3 223.5l-.9-.1 .9 .1M312.3 223.8h.1M312.3 223.5h.1M312.4 223.5h-.9l.9 .1-.1 .9"/>
<path d="M312.4 223.5v.2"/>
</g>
<!-- layer: Symbol (ANSI) -->
<g fill="none" stroke="#000" stroke-width=".3">
<path d="M10.5 16.7v-6h100.1v6M10.5 16.7h100.1v6M10.5 16.7v161.3h100.1v-155.3M23.8 16.7v161.3M32.9 16.7v161.3M88.7 16.7v161.3M10.5 22.7h100.1M10.5 28.7h100.1M10.5 34.7h100.1M10.5 40.6h100.1M10.5 46.6h100.1M10.5 52.6h100.1"/>
<path d="M10.5 58.6h100.1M270.9 54.1a4.8 4.8 0 0 0-4.8 4.8 4.8 4.8 0 0 0 4.8 4.7M270.9 54.1h2.8M273.7 54.1a4.8 4.8 0 0 1 4.7 4.8 4.8 4.8 0 0 1-4.7 4.7M285.7 56.6a4.8 4.8 0 0 1 3.7-1.7 7.3 7.3 0 0 1 5.8 1.1 4.8 4.8 0 0 1 1.4 5.3 4.8 4.8 0 0 1-4.4 3.1 7.3 7.3 0 0 1-5.9-1.1 4.8 4.8 0 0 1-.6-6.7zM307 56.5h.6M307 56.5a4.8 4.8 0 0 0-4.8 4.8 4.8 4.8 0 0 0 4.8 4.8M307.6 56.5a4.8 4.8 0 0 1 4.7 4.8 4.8 4.8 0 0 1-4.7 4.8M346.6 59.6a5.1 5.1 0 0 1 6.4-1.2 5.1 5.1 0 0 1 2.4 5.9 5 5 0 0 1-6.8 2.8 5 5 0 0 1-2.4-6.8zM10.5 64.5h100.1M10.5 70.5h100.1M10.5 76.5h100.1"/>
<path d="M270.9 63.6h2.8M277.2 62.1l26.7 24.8M293.3 64.2l6.4 27.1 7.5 1.6M304.1 65.1l-15 20.1 14.9 3.8M307 66h.6M346.7 65.8l-25.7 22.5-7.4 3M10.5 82.5h100.1M10.5 88.4h100.1M10.5 94.4h100.1M301.8 87.9l2.2 1.1-2.5-.1zM302.4 84.8l1.5 2.1-2.1-1.3zM304.8 91.9l2.4 1h-2.6z"/>
<path d="M313.6 91.3l2.1-1.4 .4 .9zM10.5 100.4h100.1M10.5 106.3h100.1M10.5 112.3h100.1M10.5 118.3h100.1M10.5 124.2h100.1M10.5 130.2h100.1M10.5 136.2h100.1M306.7 128.5l2.5-.1-.1 1zM306.7 128.5l30.9 5.1 1-3.2M310 138.8l-1.8 .1 1.5 .2M310 139.8l-.6 .9"/>
<path d="M310.4 139.8l-1 .9M310.6 139.1l.3-.4 .7 .7-2.2 1.3M310.6 138.5v-.3l-2.4 .7M314.7 134.4l2.6-.1-.1 1zM315.3 135.5l-4.7 4.1M323 129l-5.8 4.9M351.7 131.4l-.8 4.7-40 2.7M360.6 132.5l-45.9 10.2M362.7 133.3l-1.1 7.7-46.9-6.6M371.4 130.1l-3.9 .9M10.5 142.2h100.1M10.5 148.2h100.1"/>
<path d="M10.5 154.1h100.1M314.7 142.7l2.3-1 .2 .9zM10.5 160.1h100.1M10.5 166.1h100.1M10.5 172h100.1M296.5 172l2.5-.4-.1 1.1zM296.5 172l42 3.2 .7 7.5M299 179.9l2.5-.6 .1 1zM299 179.9l34.9-1.9 14.8 7.1M262.5 195.7l2.4-.7-2 1.6zM264.9 195l-37.1 18.6-15.3 26.1M267.7 195.7l2.4-.8-2 1.6z"/>
<path d="M270.1 194.9l-59.2 32.5-9.2 12.6M297.1 184h.2M297.2 183.3l-.1 .1M297.3 183.9l-.2 .1h.2M298.5 183l1.1-.3v.9h-.1M299.5 183.5l.1 .4M299.6 184.1v.3l-1.1-.2M299.6 184l19.5-.1 4.3 1.5M364.2 182.8l-2.8-5.4-61.9 5.8M257.5 217.6l-.3 2.6-1-.4zM257.5 217.6l-5.9 17.4-2.5 3.6M259.1 216.7l2.4 1h-2.6z"/>
<path d="M259.2 216.5l-12.7 1.3-9.9 21.8M261.5 217.7l-25.2-5.2-11.8 26.8M261.8 215.7l2.6 .3-2.5 .7zM262.3 219.8l-.3 2.6-1-.3zM262.3 219.8l-5.1 16.4 .5 1.7M264.4 216l-4.3 .4M288.9 218.6l2.6 19.3 29.9 3.6M288.9 218.6l.9 2.4-.9 .1M288.9 218.6l-.1 2.3M198.9 239a4.8 4.8 0 0 1 4.7 4.8 4.8 4.8 0 0 1-4.7 4.8M198.9 239a9.2 9.2 0 0 0-6.1 .7 4.8 4.8 0 0 0-2.2 5.3 4.8 4.8 0 0 0 4.6 3.6h3.7M276.2 220.8l1.5 2-1 .4z"/>
<path d="M276.2 220.8l6.9 15.4 10.2 5.4M288.2 220.3l-17.4 6 3.9 14.4M288.2 220.2l-2.1 .3 .3 .9 1.8-1M292.9 222l1.9 1.8-.9 .6zM292.9 222l10.8 16.4 16.6 5M279.6 240.5a4.8 4.8 0 0 1 4.8 4.7 4.8 4.8 0 0 1-4.8 4.8M279.6 240.5a9.2 9.2 0 0 0-6.1 .6 4.8 4.8 0 0 0-2.1 5.4 4.8 4.8 0 0 0 4.5 3.5h3.7M329 242.3l15.5 1.9"/>
<circle cx="326.5" cy="125.9" r="4.8"/>
<circle cx="340.1" cy="125.9" r="4.8"/>
<circle cx="352.6" cy="126.7" r="4.8"/>
<circle cx="363.3" cy="128.6" r="4.8"/>
<circle cx="376" cy="129.1" r="4.8"/>
<circle cx="327.8" cy="187" r="4.8"/>
<circle cx="339.7" cy="187.4" r="4.8"/>
<circle cx="352.9" cy="187.1" r="4.8"/>
<circle cx="366.4" cy="187" r="4.8"/>
<circle cx="210.1" cy="243.8" r="4.8"/>
<circle cx="222.7" cy="243.6" r="4.8"/>
<circle cx="234.6" cy="243.9" r="4.8"/>
<circle cx="246.4" cy="242.5" r="4.8"/>
<circle cx="259.3" cy="242.4" r="4.8"/>
<circle cx="297.5" cy="243.8" r="4.8"/>
<circle cx="324.9" cy="244.7" r="4.8"/>
<circle cx="349.1" cy="244.7" r="4.8"/>
</g>
<!-- layer: Border (ANSI) -->
<g fill="none" stroke="#000" stroke-width=".72">
<path d="M70 6.5v3.5M140 6.5v3.5M210 0v10l-2.9-5h5.8l-2.9 5 2.9-5M280 6.5v3.5M350 6.5v3.5M6.4 74.3h3.6M410 74.3h3.6M0 148.5h10l-5-2.8v5.7l5-2.9-5 2.9M420 148.5h-10l5-2.8v5.7l-5-2.9 5 2.9M6.4 222.8h3.6M410 222.8h3.6M10 287v-277h400v277h-400h400"/>
<path d="M70 287v3.6M140 287v3.6M212.9 292l-2.9-5 2.9 5h-5.8l2.9-5v10M280 287v3.6M350 287v3.6"/>
</g>
<!-- layer: Title (ANSI) -->
<path d="M283 257h127v30h-127M367.5 257v11" fill="none" stroke="#000" stroke-width=".51"/>
<path d="M283 257v30M283 268h127M298.4 268v12.7M397.3 268v12.7M283 280.7h127M311.4 280.7v6.3M359.2 280.7v6.3" fill="none" stroke="#000" stroke-width=".34"/>
<!-- layer: Symbol (ANSI) -->
<g fill="#000">
<path d="M301.8 87.9l2.2 1.1-2.5-.1z" fill-rule="evenodd"/>
<path d="M302.4 84.8l1.5 2.1-2.1-1.3z" fill-rule="evenodd"/>
<path d="M304.8 91.9l2.4 1h-2.6z" fill-rule="evenodd"/>
<path d="M313.6 91.3l2.1-1.4 .4 .9z" fill-rule="evenodd"/>
<path d="M306.7 128.5l2.5-.1-.1 1z" fill-rule="evenodd"/>
<path d="M308.2 138.9l2.4-.7 .1 1.1z" fill-rule="evenodd"/>
<path d="M310.9 138.7l.7 .7-2.2 1.3z" fill-rule="evenodd"/>
<path d="M314.7 134.4l2.6-.1-.1 1z" fill-rule="evenodd"/>
<path d="M314.7 142.7l2.3-1 .2 .9z" fill-rule="evenodd"/>
<path d="M296.5 172l2.5-.4-.1 1.1z" fill-rule="evenodd"/>
<path d="M299 179.9l2.5-.6 .1 1z" fill-rule="evenodd"/>
<path d="M262.5 195.7l2.4-.7-2 1.6z" fill-rule="evenodd"/>
<path d="M267.7 195.7l2.4-.8-2 1.6z" fill-rule="evenodd"/>
<path d="M297.1 183.4l2.5-.7v.9z" fill-rule="evenodd"/>
<path d="M297.1 184l2.5-.5v.9z" fill-rule="evenodd"/>
<path d="M259.1 216.7l2.4 1h-2.6z" fill-rule="evenodd"/>
<path d="M261.8 215.7l2.6 .3-2.5 .7z" fill-rule="evenodd"/>
<path d="M257.5 217.6l-.3 2.6-1-.4z" fill-rule="evenodd"/>
<path d="M262.3 219.8l-.3 2.6-1-.3z" fill-rule="evenodd"/>
<path d="M276.2 220.8l1.5 2-1 .4z" fill-rule="evenodd"/>
<path d="M286.1 220.5l2.5-.3-2.2 1.2z" fill-rule="evenodd"/>
<path d="M288.9 218.6l.9 2.4-1 .1z" fill-rule="evenodd"/>
<path d="M292.9 222l1.9 1.8-.9 .6z" fill-rule="evenodd"/>
</g>
<text font-size="6.3" x="285.8" y="278.5">A3</text>
<text font-size="4.5" x="406.4" y="260.8">©</text>
<g font-size="4.4">
<text x="33.8" y="9.6">6</text>
<text x="103.8" y="9.6">5</text>
<text x="173.8" y="9.6">4</text>
<text x="243.8" y="9.6">3</text>
<text x="313.8" y="9.6">2</text>
<text x="383.8" y="9.6">1</text>
<text x="49.1" y="15.3">PARTS LIST</text>
<text x="12.1" y="21.3">ITEM</text>
<text x="24.3" y="21.4">QTY</text>
<text x="50.2" y="21.3">FILE NAME</text>
<text x="89.6" y="21.3">MATERIAL</text>
<text x="12.2" y="27.3">met1</text>
<text x="27.2" y="27.3">1</text>
<text x="33.8" y="27.3">Metonic Pointer.ipt</text>
<text x="89.6" y="27.3">Bronze</text>
<text x="12.2" y="33.3">met2</text>
<text x="27.2" y="33.3">1</text>
<text x="33.8" y="33.3">Metonic Axle.ipt</text>
<text x="89.6" y="33.3">Bronze</text>
<text x="6.5" y="38.8">D</text>
<text x="12.2" y="39.3">met3</text>
<text x="27.2" y="39.3">1</text>
<text x="33.8" y="39.3">Back Plate Post Cap.ipt</text>
<text x="89.6" y="39.2">Bronze</text>
<text x="410.5" y="38.8">D</text>
<text x="14.7" y="45.2">n1</text>
<text x="27.2" y="45.2">1</text>
<text x="33.8" y="45.2">n1 Gear 53T.ipt</text>
<text x="89.6" y="45.2">Bronze</text>
<text x="14.7" y="51.2">n2</text>
<text x="27.2" y="51.2">1</text>
<text x="33.8" y="51.2">n2 Gear 57T.ipt</text>
<text x="89.6" y="51.2">Bronze</text>
<text x="14.7" y="57.2">n3</text>
<text x="27.2" y="57.2">1</text>
<text x="33.8" y="57.2">n3 Gear 15T.ipt</text>
<text x="89.6" y="57.2">Bronze</text>
<text x="14.7" y="63.1">n4</text>
<text x="27.2" y="63.1">1</text>
<text x="33.8" y="63.2">n Axle.ipt</text>
<text x="89.6" y="63.1">Bronze</text>
<text x="267.4" y="60.4">met1</text>
<text x="285.9" y="61.3">met2</text>
<text x="303.9" y="62.9">cp6</text>
<text x="347.2" y="64.3">cp2</text>
<text x="14.7" y="69.1">n5</text>
<text x="27.2" y="69.1">1</text>
<text x="33.8" y="69.2">n Axle Spacer.ipt</text>
<text x="89.6" y="69.1">Bronze</text>
<text x="13.8" y="75.1">cp2</text>
<text x="27.2" y="75.1">1</text>
<text x="33.8" y="75.2">CP Pointer Slider Base.ipt</text>
<text x="89.6" y="75.1">Bronze</text>
<text x="13.8" y="81.1">cp6</text>
<text x="27.2" y="81.1">1</text>
<text x="33.8" y="81.1">CP Pointer Spacer.ipt</text>
<text x="89.6" y="81.1">Bronze</text>
<text x="12.2" y="87.1">cp-f6</text>
<text x="27.2" y="87.1">2</text>
<text x="33.8" y="87.1">CP Fork 2W 4D 8L 7T.ipt</text>
<text x="89.6" y="87">Bronze</text>
<text x="26" y="93">12</text>
<text x="33.8" y="93.1">Total parts to manufacture</text>
<text x="15.5" y="99">l1</text>
<text x="27.2" y="99">1</text>
<text x="33.8" y="99">l1 Gear 38T.ipt</text>
<text x="15.5" y="105">l2</text>
<text x="27.2" y="104.9">1</text>
<text x="33.8" y="105">l2 Gear 53T.ipt</text>
<text x="6.7" y="113">C</text>
<text x="15.5" y="111">l3</text>
<text x="27.2" y="110.9">1</text>
<text x="33.8" y="111">l1 l2 Axle.ipt</text>
<text x="410.7" y="113">C</text>
<text x="15.5" y="117">l4</text>
<text x="27.2" y="116.9">1</text>
<text x="33.8" y="117">l2 Gear washer 1.ipt</text>
<text x="15.5" y="122.9">l5</text>
<text x="27.2" y="122.9">1</text>
<text x="33.8" y="122.9">l2 Gear washer 2.ipt</text>
<text x="15.5" y="128.9">l6</text>
<text x="27.2" y="128.8">1</text>
<text x="33.8" y="128.9">l1 l2 Axle washer.ipt</text>
<text x="324.1" y="127.5">n5</text>
<text x="337.7" y="127.5">n4</text>
<text x="350.2" y="128.3">n3</text>
<text x="360.9" y="130.2">n2</text>
<text x="373.6" y="130.7">n1</text>
<text x="14.1" y="134.8">m1</text>
<text x="27.2" y="134.8">1</text>
<text x="33.8" y="134.8">m1 Gear 96T.ipt</text>
<text x="14.1" y="140.8">m3</text>
<text x="27.2" y="140.8">1</text>
<text x="33.8" y="140.8">m3 Gear 27T.ipt</text>
<text x="14.1" y="146.8">m2</text>
<text x="27.2" y="146.8">1</text>
<text x="33.8" y="146.8">m2 Gear 15T.ipt</text>
<text x="14.1" y="152.7">m4</text>
<text x="27.2" y="152.7">1</text>
<text x="33.8" y="152.8">m Axle washer.ipt</text>
<text x="14.1" y="158.7">m5</text>
<text x="27.2" y="158.7">1</text>
<text x="33.8" y="158.7">m1 Gear washer 1.ipt</text>
<text x="14.1" y="164.7">m6</text>
<text x="27.2" y="164.7">1</text>
<text x="33.8" y="164.7">m1 Gear washer 2.ipt</text>
<text x="14.1" y="170.6">m7</text>
<text x="27.2" y="170.6">1</text>
<text x="33.8" y="170.7">m3 Gear e3 Guard.ipt</text>
<text x="14.1" y="176.6">m8</text>
<text x="27.2" y="176.6">1</text>
<text x="33.8" y="176.7">m1 Axle.ipt</text>
<text x="6.7" y="187.3">B</text>
<text x="324.8" y="188.6">m6</text>
<text x="336.7" y="189">m8</text>
<text x="349.9" y="188.8">m3</text>
<text x="363.4" y="188.6">m2</text>
<text x="410.7" y="187.3">B</text>
<text x="192.2" y="245.5">cp-f6</text>
<text x="208.4" y="245.4">l6</text>
<text x="221" y="245.3">l4</text>
<text x="233" y="245.6">l3</text>
<text x="244.7" y="244.2">l2</text>
<text x="257.6" y="244">l1</text>
<text x="294.5" y="245.3">m1</text>
<text x="272.9" y="246.9">cp-f6</text>
<text x="321.9" y="246.3">m4</text>
<text x="346.1" y="246.3">m5</text>
<text x="6.7" y="261.5">A</text>
<text x="283.8" y="262.4">PROJECT</text>
<text x="410.7" y="261.5">A</text>
<text x="304.5" y="264.3">Antikithera Mechanism</text>
<text x="284.9" y="272">SIZE</text>
<text x="299.1" y="272">DWG NO</text>
<text x="399.8" y="271.9">REV</text>
<text x="301.6" y="277.4">Metonic (parts list)</text>
<text x="400.6" y="277.8">8.0</text>
<text x="283.8" y="284.7">SCALE</text>
<text x="297.6" y="286.2">1:1.25</text>
<text x="319.2" y="285.4">06/07/2022</text>
<text x="360" y="286.2">SHEET 2 OF 6</text>
<text x="33.8" y="290.6">6</text>
<text x="103.8" y="290.6">5</text>
<text x="173.8" y="290.6">4</text>
<text x="243.8" y="290.6">3</text>
<text x="313.8" y="290.6">2</text>
<text x="383.8" y="290.6">1</text>
</g>
<text font-size="3.6" x="367.8" y="260.8">Designed and drawn by:</text>
<text font-size="3.5" x="368.8" y="265.8">Dr N Andronis PhD CPEng</text>
</svg>
